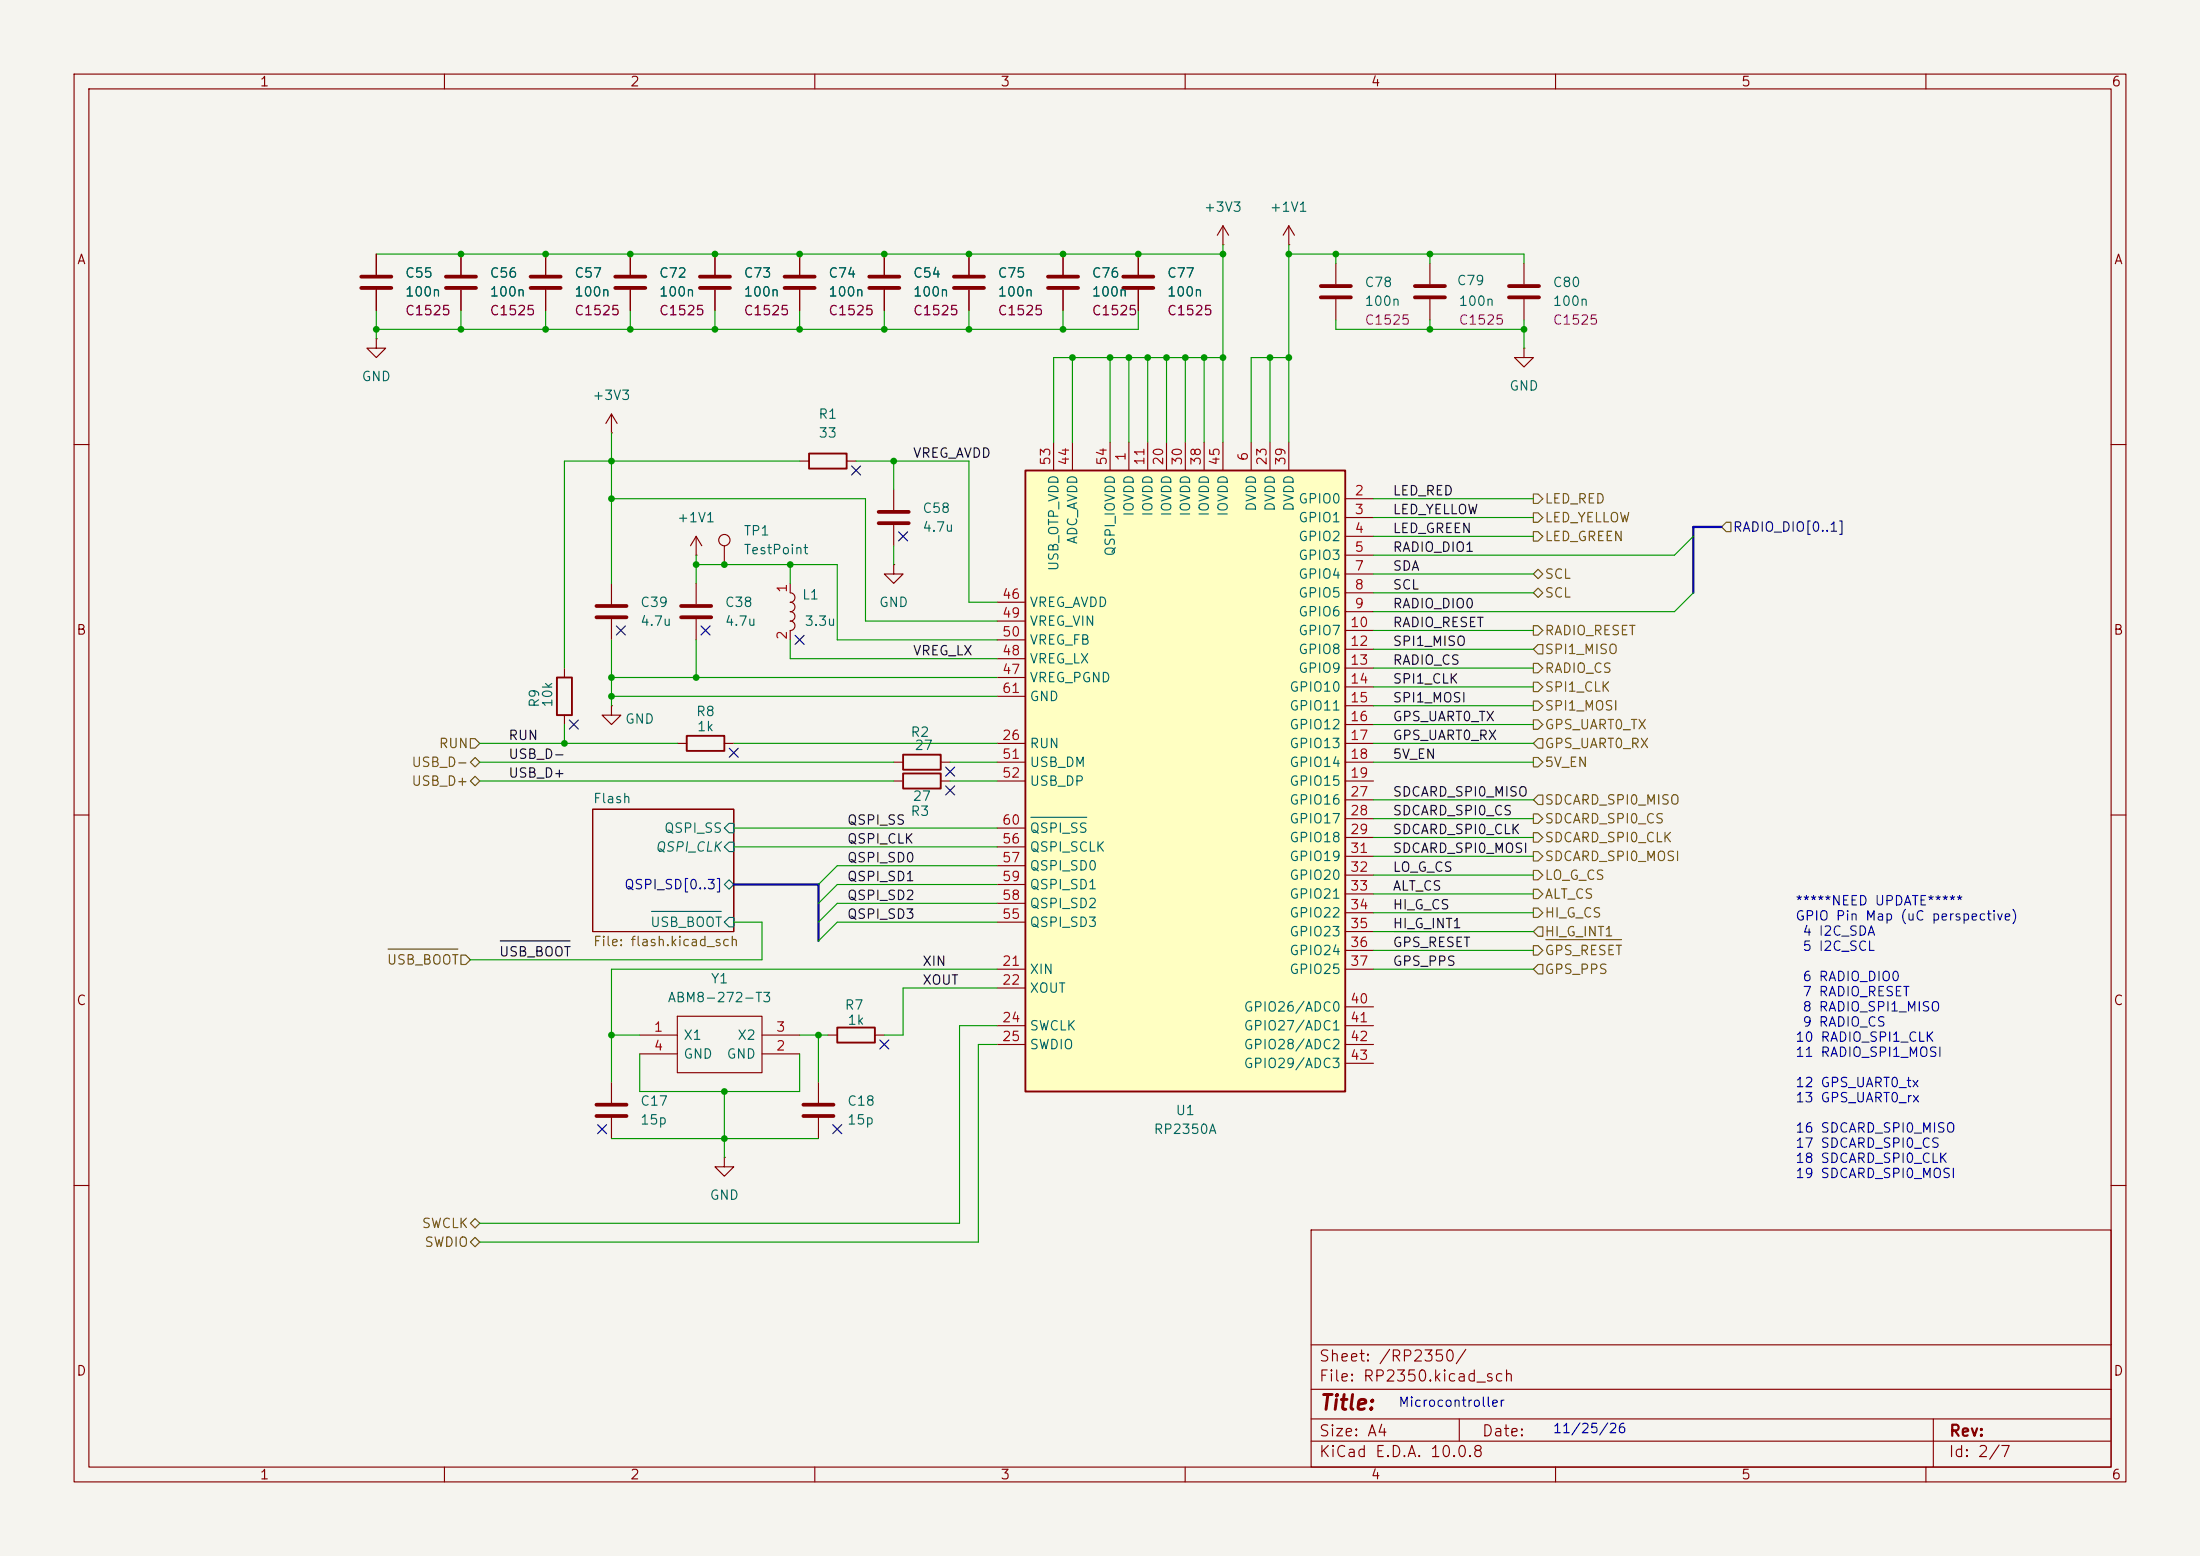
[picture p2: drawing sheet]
<svg xmlns="http://www.w3.org/2000/svg" width="297mm" height="210mm" viewBox="0 0 297 210" stroke-linecap="round" stroke-linejoin="round" font-family="sans-serif">
<path d="M0 0h297v210h-297z" fill="#f5f4ef" stroke="#f5f4ef" stroke-width=".14"/>
<g fill="none" stroke="#840000" stroke-width=".15">
<path d="M10 10h277v190h-277zM12 12h273v186h-273zM60 10v2M110 10v2M160 10v2M210 10v2M260 10v2M10 60h2M285 60h2M10 110h2M80 109.2h19.1v16.5h-19.1zM285 110h2"/>
<path d="M10 160h2M177 166h108v32h-108zM285 160h2M60 198v2M110 198v2M160 198v2M177 194.5h108M177 191.5h108M177 187.5h108M177 181.5h108M197 191.5v3M210 198v2"/>
<path d="M260 198v2M261 191.5v6.5"/>
</g>
<path d="M97.8 119.4l.6-.7 .7 .7-.7 .6zM97.8 114.3l.6-.6h.7v1.2h-.7zM98.4 111.1h.7v1.3h-.7l-.6-.6zM88 123h9.4M98.4 123.8h.7v1.3h-.7l-.6-.6z" fill="none" stroke="#006464" stroke-width=".15"/>
<path d="M138.4 63.5h43.2v83.8h-43.2z" fill="#ffffc2"/>
<path d="M109.2 61.2h5.1v2h-5.1zM138.4 63.5h43.2v83.8h-43.2zM75.2 91.4h2v5.1h-2zM92.7 99.3h5.1v2h-5.1zM121.9 101.9h5.1v2h-5.1zM121.9 104.4h5.1v2h-5.1zM113 138.7h5.1v2h-5.1z" fill="none" stroke="#840000" stroke-width=".25"/>
<g fill="none" stroke="#840000" stroke-width=".15">
<path d="M50.8 34.3v2.8M50.8 39.1v2.8M62.2 34.3v2.8M62.2 39.1v2.8M73.7 34.3v2.8M73.7 39.1v2.8M85.1 34.3v2.8M85.1 39.1v2.8M96.5 34.3v2.8M96.5 39.1v2.8M107.9 34.3v2.8M107.9 39.1v2.8"/>
<path d="M119.4 34.3v2.8M119.4 39.1v2.8M130.8 34.3v2.8M130.8 39.1v2.8M143.5 34.3v2.8M143.5 39.1v2.8M153.7 34.3v2.8M153.7 39.1v2.8M165.1 33h.1M165.1 30.5v2.5M165.1 30.5l-.8 1.3M165.1 30.5l.8 1.3"/>
<path d="M174 33h.1M174 30.5v2.5M174 30.5l-.8 1.3M174 30.5l.8 1.3M180.3 35.6v2.8M193 35.6v2.8M205.7 35.6v2.8M50.8 45.7v1.3h1.3l-1.3 1.3-1.3-1.3h1.3M50.8 45.7h.1M82.5 58.4h.1M82.5 55.9v2.5M82.5 55.9l-.7 1.3"/>
<path d="M82.5 55.9l.8 1.3M142.2 59.7v3.8M144.8 59.7v3.8M149.9 59.7v3.8M152.4 59.7v3.8M154.9 59.7v3.8M157.5 59.7v3.8M160 59.7v3.8M162.6 59.7v3.8M165.1 59.7v3.8M168.9 59.7v3.8M171.4 59.7v3.8"/>
<path d="M174 59.7v3.8M180.3 40.4v2.8M193 40.4v2.8M205.7 47v1.3h1.3l-1.3 1.2-1.2-1.2h1.2M205.7 47h.1M205.7 40.4v2.8M82.5 78.7v2.8M94 74.9h.1M94 72.4l-.8 1.3M94 72.4l.7 1.3M94 72.4v2.5M94 78.7v2.8"/>
<path d="M97.8 73.7v2.5M106.7 78.7v1.3a.64 .64 0 0 1 .6 .6 .64 .64 0 0 1-.6 .7M107.9 62.2h1.3M114.3 62.2h1.3M120.6 76.2v1.3h1.3l-1.3 1.2-1.2-1.2h1.2M120.6 76.2h.1M120.6 66v2.8M120.6 70.9v2.8M181.6 67.3h3.8M181.6 69.9h3.8M181.6 72.4h3.8M181.6 74.9h3.8"/>
<path d="M181.6 77.5h3.8M76.2 90.2v1.2M76.2 96.5v1.3M82.5 95.3v1.2h1.3l-1.3 1.3-1.2-1.3h1.2M82.5 95.3h.1M82.5 83.6v2.8M94 83.6v2.8M106.7 81.3a.64 .64 0 0 1 .6 .6 .64 .64 0 0 1-.6 .7 .64 .64 0 0 1 .6 .6 .64 .64 0 0 1-.6 .6 .64 .64 0 0 1 .6 .7 .64 .64 0 0 1-.6 .6v1.3M134.6 81.3h3.8M134.6 91.4h3.8M134.6 88.9h3.8M134.6 83.8h3.8"/>
<path d="M134.6 86.4h3.8M134.6 94h3.8M181.6 80h3.8M181.6 82.6h3.8M181.6 85.1h3.8M181.6 87.6h3.8M181.6 90.2h3.8M181.6 92.7h3.8M181.6 95.3h3.8M181.6 97.8h3.8M91.4 100.3h1.3M97.8 100.3h1.3"/>
<path d="M120.6 102.9h1.3M120.6 105.4h1.3M127 102.9h1.3M127 105.4h1.3M134.6 100.3h3.8M134.6 102.9h3.8M134.6 105.4h3.8M134.6 114.3h3.8M134.6 116.8h3.8M134.6 119.4h3.8M134.6 111.8h3.8M181.6 100.3h3.8"/>
<path d="M181.6 102.9h3.8M181.6 105.4h3.8M181.6 108h3.8M181.6 110.5h3.8M181.6 113h3.8M181.6 115.6h3.8M181.6 118.1h3.8M86.4 139.7h5M91.4 137.2h11.5v7.6h-11.5zM102.9 139.7h5M111.8 139.7h1.2M118.1 139.7h1.3"/>
<path d="M134.6 130.8h3.8M134.6 133.4h3.8M134.6 138.4h3.8M134.6 124.5h3.8M134.6 121.9h3.8M181.6 130.8h3.8M181.6 138.4h3.8M181.6 120.7h3.8M181.6 123.2h3.8M181.6 125.7h3.8M181.6 128.3h3.8M181.6 135.9h3.8"/>
<path d="M82.5 146.1v2.7M82.5 150.9v2.8M86.4 142.2h5M97.8 156.2v1.3h1.3l-1.3 1.3-1.3-1.3h1.3M97.8 156.2h.1M102.9 142.2h5M110.5 146.1v2.7M110.5 150.9v2.8M134.6 141h3.8M181.6 141h3.8M181.6 143.5h3.8"/>
<circle cx="97.8" cy="72.9" r=".76"/>
</g>
<path d="M139.2 110.3h7.5" fill="none" stroke="#006464" stroke-width=".15"/>
<g fill="none" stroke="#840000" stroke-width=".51">
<path d="M48.8 37.3h4M48.8 38.9h4M60.2 37.3h4.1M60.2 38.9h4.1M71.6 37.3h4.1M71.6 38.9h4.1M83.1 37.3h4M83.1 38.9h4M94.5 37.3h4.1M94.5 38.9h4.1M105.9 37.3h4.1M105.9 38.9h4.1"/>
<path d="M117.3 37.3h4.1M117.3 38.9h4.1M128.8 37.3h4M128.8 38.9h4M141.5 37.3h4M141.5 38.9h4M151.6 37.3h4.1M151.6 38.9h4.1M178.3 38.6h4.1M191 38.6h4.1M203.7 38.6h4.1M178.3 40.1h4.1"/>
<path d="M191 40.1h4.1M203.7 40.1h4.1M118.6 69.1h4.1M118.6 70.6h4.1M80.5 81.8h4.1M80.5 83.3h4.1M91.9 81.8h4.1M91.9 83.3h4.1M80.5 149.1h4.1M80.5 150.6h4.1M108.5 149.1h4M108.5 150.6h4"/>
</g>
<g fill="none" stroke="#725600" stroke-width=".15">
<path d="M207 71.8h.6l.7 .6-.7 .6h-.6zM207 77.5l.6-.7 .7 .7-.7 .6zM207 66.7h.6l.7 .6-.7 .6h-.6zM207 69.2h.6l.7 .7-.7 .6h-.6zM233 70.5h.7v1.3h-.7l-.6-.7zM63.5 99.7h.6l.7 .6-.7 .7h-.6zM207 89.5h.6l.7 .7-.7 .6h-.6zM207 92.1h.6l.7 .6-.7 .6h-.6zM207 94.6h.6l.7 .7-.7 .6h-.6zM207 84.5h.6l.7 .6-.7 .6h-.6zM207 80l.6-.6 .7 .6-.7 .6zM207 97.2h.6l.7 .6-.7 .6h-.6z"/>
<path d="M207.6 87h.7v1.3h-.7l-.6-.7zM207.6 99.7h.7v1.3h-.7l-.6-.7zM63.5 102.9l.6-.7 .7 .7-.7 .6zM63.5 105.4l.6-.6 .7 .6-.7 .6zM207 114.9h.6l.7 .7-.7 .6h-.6zM207 109.9h.6l.7 .6-.7 .6h-.6zM207 112.4h.6l.7 .6-.7 .7h-.6zM207 117.5h.6l.7 .6-.7 .6h-.6zM207 102.2h.6l.7 .7-.7 .6h-.6zM207.6 107.3h.7v1.3h-.7l-.6-.6zM52.4 128.1h9.4M62.2 128.9h.7l.6 .6-.6 .7h-.7z"/>
<path d="M207 127.6h.6l.7 .7-.7 .6h-.6zM207 122.6h.6l.7 .6-.7 .6h-.6zM207 120h.6l.7 .7-.7 .6h-.6zM207.6 130.2h.7v1.2h-.7l-.6-.6zM207.6 125.1h.7v1.3h-.7l-.6-.7zM208.7 126.8h10.2M64.1 164.5l.7 .6-.7 .6-.6-.6zM64.1 167l.7 .6-.7 .7-.6-.7z"/>
</g>
<path d="M67.5 127h9.5M188.2 125.7h10.2" fill="none" stroke="#0f0f0f" stroke-width=".15"/>
<path d="M232.4 71.1h-3.8v8.9M99.1 119.4h11.4v7.6" fill="none" stroke="#000084" stroke-width=".3"/>
<g fill="none" stroke="#009600" stroke-width=".15">
<path d="M50.8 34.3h114.3M165.1 33v26.7M174 34.3h31.7v1.3M174 33v26.7M180.3 34.3v1.3M193 34.3v1.3M50.8 41.9v3.8M62.2 41.9v2.6M73.7 41.9v2.6M82.5 58.4v20.3M85.1 41.9v2.6M96.5 41.9v2.6"/>
<path d="M107.9 41.9v2.6M119.4 41.9v2.6M130.8 41.9v2.6M143.5 41.9v2.6M144.8 48.3v11.4M149.9 48.3v11.4M152.4 48.3v11.4M153.7 41.9v2.6h-102.9M154.9 48.3v11.4M157.5 48.3v11.4M160 48.3v11.4M162.6 48.3v11.4"/>
<path d="M165.1 48.3h-22.9v11.4M171.4 48.3v11.4M174 48.3h-5.1v11.4M180.3 43.2v1.3h25.4M193 43.2v1.3M205.7 43.2v3.8M82.5 67.3h34.3v16.5h17.8M94 74.9v3.8M94 76.2h19v10.2h21.6M106.7 76.2v2.5M107.9 62.2h-31.7v28M115.6 62.2h15.2v19.1h3.8"/>
<path d="M120.6 62.2v3.8M120.6 73.7v2.5M185.4 67.3h21.6M185.4 69.9h21.6M185.4 77.5h21.6M185.4 72.4h21.6M228.6 72.4l-2.5 2.5h-40.7M76.2 97.8v2.5M82.5 86.4v8.9M82.5 91.4h52.1M82.5 94h52.1M94 86.4v5"/>
<path d="M106.7 86.4v2.5h27.9M185.4 80h21.6M185.4 85.1h21.6M185.4 97.8h21.6M185.4 92.7h21.6M185.4 95.3h21.6M185.4 90.2h21.6M185.4 87.6h21.6M228.6 80l-2.5 2.6h-40.7M64.8 105.4h55.8M64.8 102.9h55.8M64.8 100.3h26.6"/>
<path d="M99.1 114.3h35.5M99.1 111.8h35.5M99.1 100.3h35.5M128.3 105.4h6.3M128.3 102.9h6.3M134.6 116.8h-21.6l-2.5 2.6M134.6 119.4h-21.6l-2.5 2.5M185.4 108h21.6M185.4 102.9h21.6M185.4 100.3h21.6M185.4 115.6h21.6M185.4 113h21.6"/>
<path d="M185.4 118.1h21.6M185.4 110.5h21.6M82.5 139.7h3.9M99.1 124.5h3.8v5h-39.4M107.9 139.7h3.9M110.5 139.7v6.4M134.6 130.8h-52.1v15.3M134.6 124.5h-21.6l-2.5 2.5M134.6 133.4h-12.7v6.3h-2.5M134.6 138.4h-5.1v26.7h-64.7M134.6 121.9h-21.6l-2.5 2.6M185.4 130.8h21.6"/>
<path d="M185.4 123.2h21.6M185.4 128.3h21.6M185.4 125.7h21.6M185.4 120.7h21.6M82.5 153.7h28M86.4 142.2v5.1h21.5v-5.1M97.8 147.3v8.9M134.6 141h-2.5v26.6h-67.3"/>
</g>
<g fill="none" stroke="#000084" stroke-width=".15">
<path d="M115 62.9l1.2 1.2M116.2 62.9l-1.2 1.2M121.3 71.8l1.2 1.2M122.5 71.8l-1.2 1.2M76.9 97.2l1.2 1.2M78.1 97.2l-1.2 1.2M83.2 84.5l1.2 1.2M84.4 84.5l-1.2 1.2M94.6 84.5l1.3 1.2M95.9 84.5l-1.3 1.2M107.3 85.8l1.3 1.2M108.6 85.8l-1.3 1.2"/>
<path d="M98.5 101l1.2 1.2M99.7 101l-1.2 1.2M127.7 103.5l1.2 1.2M127.7 106.1l1.2 1.2M128.9 103.5l-1.2 1.2M128.9 106.1l-1.2 1.2M80.7 151.8l1.2 1.2M81.9 151.8l-1.2 1.2M112.4 151.8l1.2 1.2M113.6 151.8l-1.2 1.2M118.8 140.4l1.2 1.2M120 140.4l-1.2 1.2"/>
</g>
<g fill="#009600">
<circle cx="130.8" cy="34.3" r=".46"/>
<circle cx="157.5" cy="48.3" r=".46"/>
<circle cx="154.9" cy="48.3" r=".46"/>
<circle cx="160" cy="48.3" r=".46"/>
<circle cx="149.9" cy="48.3" r=".46"/>
<circle cx="152.4" cy="48.3" r=".46"/>
<circle cx="144.8" cy="48.3" r=".46"/>
<circle cx="153.7" cy="34.3" r=".46"/>
<circle cx="165.1" cy="34.3" r=".46"/>
<circle cx="143.5" cy="34.3" r=".46"/>
<circle cx="143.5" cy="44.5" r=".46"/>
<circle cx="174" cy="34.3" r=".46"/>
<circle cx="174" cy="48.3" r=".46"/>
<circle cx="193" cy="34.3" r=".46"/>
<circle cx="162.6" cy="48.3" r=".46"/>
<circle cx="193" cy="44.5" r=".46"/>
<circle cx="180.3" cy="34.3" r=".46"/>
<circle cx="171.4" cy="48.3" r=".46"/>
<circle cx="165.1" cy="48.3" r=".46"/>
<circle cx="205.7" cy="44.5" r=".46"/>
<circle cx="94" cy="91.4" r=".46"/>
<circle cx="97.8" cy="76.2" r=".46"/>
<circle cx="94" cy="76.2" r=".46"/>
<circle cx="106.7" cy="76.2" r=".46"/>
<circle cx="82.5" cy="67.3" r=".46"/>
<circle cx="120.6" cy="62.2" r=".46"/>
<circle cx="82.5" cy="91.4" r=".46"/>
<circle cx="82.5" cy="94" r=".46"/>
<circle cx="82.5" cy="62.2" r=".46"/>
<circle cx="85.1" cy="44.5" r=".46"/>
<circle cx="62.2" cy="34.3" r=".46"/>
<circle cx="73.7" cy="34.3" r=".46"/>
<circle cx="73.7" cy="44.5" r=".46"/>
<circle cx="107.9" cy="34.3" r=".46"/>
<circle cx="119.4" cy="34.3" r=".46"/>
<circle cx="107.9" cy="44.5" r=".46"/>
<circle cx="85.1" cy="34.3" r=".46"/>
<circle cx="96.5" cy="34.3" r=".46"/>
<circle cx="62.2" cy="44.5" r=".46"/>
<circle cx="50.8" cy="44.5" r=".46"/>
<circle cx="130.8" cy="44.5" r=".46"/>
<circle cx="119.4" cy="44.5" r=".46"/>
<circle cx="96.5" cy="44.5" r=".46"/>
<circle cx="97.8" cy="147.3" r=".46"/>
<circle cx="97.8" cy="153.7" r=".46"/>
<circle cx="110.5" cy="139.7" r=".46"/>
<circle cx="82.5" cy="139.7" r=".46"/>
<circle cx="76.2" cy="100.3" r=".46"/>
</g>
<text font-size="2" fill="#840000" x="178" y="190.8">Title:</text>
<g font-size="1.5" fill="#840000">
<text x="178" y="184.1">Sheet: /RP2350/</text>
<text x="178" y="186.8">File: RP2350.kicad_sch</text>
<text x="178" y="197">KiCad E.D.A. 10.0.8</text>
<text x="178" y="194.2">Size: A4</text>
<text x="200" y="194.2">Date:</text>
<text x="263" y="197">Id: 2/7</text>
<text x="263" y="194.2">Rev:</text>
</g>
<g font-size="1.3" fill="#840000">
<text x="35" y="12">1</text>
<text x="85" y="12">2</text>
<text x="135" y="12">3</text>
<text x="185" y="12">4</text>
<text x="235" y="12">5</text>
<text x="285" y="12">6</text>
<text x="10.3" y="36">A</text>
<text x="285.3" y="36">A</text>
<text x="10.2" y="86">B</text>
<text x="285.2" y="86">B</text>
<text x="10.2" y="136">C</text>
<text x="285.2" y="136">C</text>
<text x="10.2" y="186">D</text>
<text x="285.2" y="186">D</text>
<text x="35" y="200">1</text>
<text x="85" y="200">2</text>
<text x="135" y="200">3</text>
<text x="185" y="200">4</text>
<text x="235" y="200">5</text>
<text x="285" y="200">6</text>
</g>
<g font-size="1.3" fill="#006464">
<text x="162.4" y="28.9">+3V3</text>
<text x="171.3" y="28.9">+1V1</text>
<text x="54.6" y="37.8">C55</text>
<text x="54.6" y="40.3">100n</text>
<text x="66" y="37.8">C56</text>
<text x="66" y="40.3">100n</text>
<text x="77.5" y="37.8">C57</text>
<text x="77.5" y="40.3">100n</text>
<text x="88.9" y="37.8">C72</text>
<text x="88.9" y="40.3">100n</text>
<text x="100.3" y="37.8">C73</text>
<text x="100.3" y="40.3">100n</text>
<text x="111.7" y="37.8">C74</text>
<text x="111.7" y="40.3">100n</text>
<text x="123.2" y="37.8">C54</text>
<text x="123.2" y="40.3">100n</text>
<text x="134.6" y="37.8">C75</text>
<text x="134.6" y="40.3">100n</text>
<text x="147.3" y="37.8">C76</text>
<text x="147.3" y="40.3">100n</text>
<text x="157.5" y="37.8">C77</text>
<text x="157.5" y="40.3">100n</text>
<text x="184.1" y="39.1">C78</text>
<text x="184.1" y="41.6">100n</text>
<text x="196.6" y="38.8">C79</text>
<text x="196.8" y="41.6">100n</text>
<text x="209.5" y="39.1">C80</text>
<text x="209.5" y="41.6">100n</text>
<text x="48.7" y="51.8">GND</text>
<text x="203.7" y="53">GND</text>
<text x="79.9" y="54.3">+3V3</text>
<text x="110.4" y="56.8">R1</text>
<text x="110.4" y="59.4">33</text>
<text x="91.3" y="70.8">+1V1</text>
<text x="124.4" y="69.5">C58</text>
<text x="153.4" y="69.8" transform="rotate(-90 153.4 69.8)">IOVDD</text>
<text x="155.9" y="69.8" transform="rotate(-90 155.9 69.8)">IOVDD</text>
<text x="158.4" y="69.8" transform="rotate(-90 158.4 69.8)">IOVDD</text>
<text x="161" y="69.8" transform="rotate(-90 161 69.8)">IOVDD</text>
<text x="163.5" y="69.8" transform="rotate(-90 163.5 69.8)">IOVDD</text>
<text x="166.1" y="69.8" transform="rotate(-90 166.1 69.8)">IOVDD</text>
<text x="169.9" y="69.1" transform="rotate(-90 169.9 69.1)">DVDD</text>
<text x="172.4" y="69.1" transform="rotate(-90 172.4 69.1)">DVDD</text>
<text x="175" y="69.1" transform="rotate(-90 175 69.1)">DVDD</text>
<text x="175.2" y="68.3">GPIO0</text>
<text x="175.2" y="70.8">GPIO1</text>
<text x="100.3" y="72.6">TP1</text>
<text x="100.3" y="75.1">TestPoint</text>
<text x="124.4" y="72.1">4.7u</text>
<text x="143.2" y="77.2" transform="rotate(-90 143.2 77.2)">USB_OTP_VDD</text>
<text x="145.7" y="73.5" transform="rotate(-90 145.7 73.5)">ADC_AVDD</text>
<text x="150.8" y="75.2" transform="rotate(-90 150.8 75.2)">QSPI_IOVDD</text>
<text x="175.2" y="73.4">GPIO2</text>
<text x="175.2" y="75.9">GPIO3</text>
<text x="86.3" y="82.2">C39</text>
<text x="97.8" y="82.2">C38</text>
<text x="108.2" y="81.2">L1</text>
<text x="118.6" y="82.2">GND</text>
<text x="138.9" y="82.2">VREG_AVDD</text>
<text x="175.2" y="78.4">GPIO4</text>
<text x="175.2" y="81">GPIO5</text>
<text x="175.2" y="83.5">GPIO6</text>
<text x="86.3" y="84.8">4.7u</text>
<text x="97.8" y="84.8">4.7u</text>
<text x="108.5" y="84.8">3.3u</text>
<text x="138.9" y="89.9">VREG_LX</text>
<text x="138.9" y="84.8">VREG_VIN</text>
<text x="138.9" y="87.3">VREG_FB</text>
<text x="175.2" y="86.1">GPIO7</text>
<text x="175.2" y="88.6">GPIO8</text>
<text x="73.1" y="95.6" transform="rotate(-90 73.1 95.6)">R9</text>
<text x="74.9" y="95.6" transform="rotate(-90 74.9 95.6)">10k</text>
<text x="138.9" y="92.4">VREG_PGND</text>
<text x="138.9" y="94.9">GND</text>
<text x="174" y="93.7">GPIO10</text>
<text x="175.2" y="91.1">GPIO9</text>
<text x="84.3" y="98">GND</text>
<text x="93.9" y="97">R8</text>
<text x="94" y="99">1k</text>
<text x="122.8" y="99.8">R2</text>
<text x="123.4" y="101.5">27</text>
<text x="138.9" y="101.3">RUN</text>
<text x="174" y="96.2">GPIO11</text>
<text x="174" y="98.8">GPIO12</text>
<text x="174" y="101.3">GPIO13</text>
<text x="138.9" y="103.8">USB_DM</text>
<text x="138.9" y="106.4">USB_DP</text>
<text x="174" y="103.8">GPIO14</text>
<text x="174" y="106.4">GPIO15</text>
<text x="80" y="108.7">Flash</text>
<text x="89.6" y="112.7">QSPI_SS</text>
<text x="122.8" y="110.4">R3</text>
<text x="123.1" y="108.4">27</text>
<text x="138.9" y="112.7">QSPI_SS</text>
<text x="174" y="108.9">GPIO16</text>
<text x="174" y="111.5">GPIO17</text>
<text x="174" y="114">GPIO18</text>
<text x="88.4" y="115.3">QSPI_CLK</text>
<text x="138.9" y="115.3">QSPI_SCLK</text>
<text x="138.9" y="117.8">QSPI_SD0</text>
<text x="174" y="116.5">GPIO19</text>
<text x="174" y="119.1">GPIO20</text>
<text x="87.7" y="125.4">USB_BOOT</text>
<text x="138.9" y="125.4">QSPI_SD3</text>
<text x="138.9" y="122.9">QSPI_SD2</text>
<text x="138.9" y="120.3">QSPI_SD1</text>
<text x="174" y="121.6">GPIO21</text>
<text x="174" y="124.2">GPIO22</text>
<text x="138.9" y="131.8">XIN</text>
<text x="174" y="126.7">GPIO23</text>
<text x="174" y="129.2">GPIO24</text>
<text x="174" y="131.8">GPIO25</text>
<text x="90" y="135.6">ABM8-272-T3</text>
<text x="95.9" y="133">Y1</text>
<text x="113.9" y="136.6">R7</text>
<text x="138.9" y="134.3">XOUT</text>
<text x="167.8" y="136.9">GPIO26/ADC0</text>
<text x="92.2" y="140.7">X1</text>
<text x="92.2" y="143.2">GND</text>
<text x="98" y="143.2">GND</text>
<text x="99.5" y="140.7">X2</text>
<text x="114.3" y="138.6">1k</text>
<text x="138.9" y="139.4">SWCLK</text>
<text x="138.9" y="141.9">SWDIO</text>
<text x="167.8" y="139.4">GPIO27/ADC1</text>
<text x="167.8" y="141.9">GPIO28/ADC2</text>
<text x="86.3" y="149.6">C17</text>
<text x="114.3" y="149.6">C18</text>
<text x="167.8" y="144.5">GPIO29/ADC3</text>
<text x="86.3" y="152.1">15p</text>
<text x="114.3" y="152.1">15p</text>
<text x="155.7" y="153.4">RP2350A</text>
<text x="158.6" y="150.8">U1</text>
<text x="95.7" y="162.3">GND</text>
</g>
<g font-size="1.3" fill="#840084">
<text x="54.6" y="42.9">C1525</text>
<text x="66" y="42.9">C1525</text>
<text x="77.5" y="42.9">C1525</text>
<text x="88.9" y="42.9">C1525</text>
<text x="100.3" y="42.9">C1525</text>
<text x="111.7" y="42.9">C1525</text>
<text x="123.2" y="42.9">C1525</text>
<text x="134.6" y="42.9">C1525</text>
<text x="147.3" y="42.9">C1525</text>
<text x="157.5" y="42.9">C1525</text>
<text x="184.1" y="44.1">C1525</text>
<text x="196.8" y="44.1">C1525</text>
<text x="209.5" y="44.1">C1525</text>
</g>
<g font-size="1.3" fill="#0f0f0f">
<text x="123.2" y="62.1">VREG_AVDD</text>
<text x="187.9" y="67.2">LED_RED</text>
<text x="187.9" y="69.7">LED_YELLOW</text>
<text x="187.9" y="74.8">RADIO_DIO1</text>
<text x="187.9" y="77.3">SDA</text>
<text x="187.9" y="72.3">LED_GREEN</text>
<text x="187.9" y="79.9">SCL</text>
<text x="187.9" y="82.4">RADIO_DIO0</text>
<text x="123.2" y="88.8">VREG_LX</text>
<text x="187.9" y="87.5">SPI1_MISO</text>
<text x="187.9" y="85">RADIO_RESET</text>
<text x="187.9" y="92.6">SPI1_CLK</text>
<text x="187.9" y="90">RADIO_CS</text>
<text x="187.9" y="95.1">SPI1_MOSI</text>
<text x="68.6" y="100.2">RUN</text>
<text x="187.9" y="97.7">GPS_UART0_TX</text>
<text x="187.9" y="100.2">GPS_UART0_RX</text>
<text x="68.6" y="105.3">USB_D+</text>
<text x="68.6" y="102.7">USB_D-</text>
<text x="187.9" y="102.7">5V_EN</text>
<text x="187.9" y="107.8">SDCARD_SPI0_MISO</text>
<text x="114.3" y="111.6">QSPI_SS</text>
<text x="187.9" y="110.4">SDCARD_SPI0_CS</text>
<text x="187.9" y="112.9">SDCARD_SPI0_CLK</text>
<text x="114.3" y="116.7">QSPI_SD0</text>
<text x="114.3" y="119.3">QSPI_SD1</text>
<text x="114.3" y="114.2">QSPI_CLK</text>
<text x="187.9" y="115.4">SDCARD_SPI0_MOSI</text>
<text x="187.9" y="118">LO_G_CS</text>
<text x="114.3" y="124.3">QSPI_SD3</text>
<text x="114.3" y="121.8">QSPI_SD2</text>
<text x="187.9" y="125.6">HI_G_INT1</text>
<text x="187.9" y="123.1">HI_G_CS</text>
<text x="187.9" y="120.5">ALT_CS</text>
<text x="67.3" y="129.4">USB_BOOT</text>
<text x="124.4" y="130.7">XIN</text>
<text x="187.9" y="130.7">GPS_PPS</text>
<text x="187.9" y="128.1">GPS_RESET</text>
<text x="124.4" y="133.2">XOUT</text>
</g>
<g font-size="1.3" fill="#a90000">
<text x="142.1" y="62.9" transform="rotate(-90 142.1 62.9)">53</text>
<text x="144.6" y="62.9" transform="rotate(-90 144.6 62.9)">44</text>
<text x="149.7" y="62.9" transform="rotate(-90 149.7 62.9)">54</text>
<text x="152.3" y="62.3" transform="rotate(-90 152.3 62.3)">1</text>
<text x="154.8" y="62.9" transform="rotate(-90 154.8 62.9)">11</text>
<text x="157.3" y="62.9" transform="rotate(-90 157.3 62.9)">20</text>
<text x="159.9" y="62.9" transform="rotate(-90 159.9 62.9)">30</text>
<text x="162.4" y="62.9" transform="rotate(-90 162.4 62.9)">38</text>
<text x="165" y="62.9" transform="rotate(-90 165 62.9)">45</text>
<text x="168.8" y="62.3" transform="rotate(-90 168.8 62.3)">6</text>
<text x="171.3" y="62.9" transform="rotate(-90 171.3 62.9)">23</text>
<text x="173.9" y="62.9" transform="rotate(-90 173.9 62.9)">39</text>
<text x="182.8" y="67.2">2</text>
<text x="182.8" y="69.7">3</text>
<text x="182.8" y="72.3">4</text>
<text x="182.8" y="74.8">5</text>
<text x="182.8" y="77.3">7</text>
<text x="106.5" y="80.1" transform="rotate(-90 106.5 80.1)">1</text>
<text x="135.2" y="81.1">46</text>
<text x="135.2" y="83.7">49</text>
<text x="182.8" y="79.9">8</text>
<text x="182.8" y="82.4">9</text>
<text x="106.5" y="86.5" transform="rotate(-90 106.5 86.5)">2</text>
<text x="135.2" y="88.8">48</text>
<text x="135.2" y="86.2">50</text>
<text x="182.2" y="85">10</text>
<text x="182.2" y="87.5">12</text>
<text x="135.2" y="91.3">47</text>
<text x="135.2" y="93.8">61</text>
<text x="182.2" y="90">13</text>
<text x="182.2" y="92.6">14</text>
<text x="182.2" y="95.1">15</text>
<text x="135.2" y="100.2">26</text>
<text x="182.2" y="97.7">16</text>
<text x="182.2" y="100.2">17</text>
<text x="135.2" y="102.7">51</text>
<text x="135.2" y="105.3">52</text>
<text x="182.2" y="102.7">18</text>
<text x="182.2" y="105.3">19</text>
<text x="182.2" y="107.8">27</text>
<text x="135.2" y="111.6">60</text>
<text x="182.2" y="110.4">28</text>
<text x="182.2" y="112.9">29</text>
<text x="135.2" y="114.2">56</text>
<text x="135.2" y="116.7">57</text>
<text x="135.2" y="119.2">59</text>
<text x="182.2" y="115.4">31</text>
<text x="182.2" y="118">32</text>
<text x="135.2" y="124.3">55</text>
<text x="135.2" y="121.8">58</text>
<text x="182.2" y="120.5">33</text>
<text x="182.2" y="123.1">34</text>
<text x="182.2" y="125.6">35</text>
<text x="135.2" y="130.7">21</text>
<text x="182.2" y="128.1">36</text>
<text x="182.2" y="130.7">37</text>
<text x="135.2" y="133.2">22</text>
<text x="182.2" y="135.8">40</text>
<text x="88.2" y="139.6">1</text>
<text x="88.2" y="142.1">4</text>
<text x="104.7" y="142.1">2</text>
<text x="104.7" y="139.6">3</text>
<text x="135.2" y="138.3">24</text>
<text x="135.2" y="140.8">25</text>
<text x="182.2" y="138.3">41</text>
<text x="182.2" y="140.8">42</text>
<text x="182.2" y="143.4">43</text>
</g>
<g font-size="1.3" fill="#725600">
<text x="208.4" y="68.3">LED_RED</text>
<text x="208.4" y="70.8">LED_YELLOW</text>
<text x="208.4" y="73.4">LED_GREEN</text>
<text x="208.4" y="78.4">SCL</text>
<text x="208.4" y="81">SCL</text>
<text x="208.4" y="88.6">SPI1_MISO</text>
<text x="208.4" y="86.1">RADIO_RESET</text>
<text x="208.4" y="91.1">RADIO_CS</text>
<text x="208.4" y="93.7">SPI1_CLK</text>
<text x="59.2" y="101.3">RUN</text>
<text x="208.4" y="96.2">SPI1_MOSI</text>
<text x="208.4" y="98.8">GPS_UART0_TX</text>
<text x="208.4" y="101.3">GPS_UART0_RX</text>
<text x="55.5" y="103.8">USB_D-</text>
<text x="55.5" y="106.4">USB_D+</text>
<text x="208.4" y="103.8">5V_EN</text>
<text x="208.4" y="111.5">SDCARD_SPI0_CS</text>
<text x="208.4" y="114">SDCARD_SPI0_CLK</text>
<text x="208.4" y="108.9">SDCARD_SPI0_MISO</text>
<text x="208.4" y="116.5">SDCARD_SPI0_MOSI</text>
<text x="208.4" y="119.1">LO_G_CS</text>
<text x="208.4" y="124.2">HI_G_CS</text>
<text x="208.4" y="121.6">ALT_CS</text>
<text x="52.1" y="130.5">USB_BOOT</text>
<text x="80" y="128">File: flash.kicad_sch</text>
<text x="208.4" y="129.2">GPS_RESET</text>
<text x="208.4" y="131.8">GPS_PPS</text>
<text x="208.4" y="126.7">HI_G_INT1</text>
<text x="56.9" y="166.1">SWCLK</text>
<text x="57.2" y="168.6">SWDIO</text>
</g>
<g font-size="1.3" fill="#000084">
<text x="233.8" y="72.1">RADIO_DIO[0..1]</text>
<text x="84.2" y="120.3">QSPI_SD[0..3]</text>
</g>
<g font-size="1.3" fill="#0000c2">
<text x="242.3" y="122.5">*****NEED UPDATE*****</text>
<text x="242.3" y="124.6">GPIO Pin Map (uC perspective)</text>
<text x="243.3" y="126.6">4 I2C_SDA</text>
<text x="243.3" y="128.7">5 I2C_SCL</text>
<text x="243.3" y="132.7">6 RADIO_DIO0</text>
<text x="243.3" y="134.8">7 RADIO_RESET</text>
<text x="243.3" y="136.8">8 RADIO_SPI1_MISO</text>
<text x="242.3" y="140.9">10 RADIO_SPI1_CLK</text>
<text x="242.3" y="143">11 RADIO_SPI1_MOSI</text>
<text x="243.3" y="138.9">9 RADIO_CS</text>
<text x="242.3" y="147.1">12 GPS_UART0_tx</text>
<text x="242.3" y="149.1">13 GPS_UART0_rx</text>
<text x="242.3" y="153.2">16 SDCARD_SPI0_MISO</text>
<text x="242.3" y="155.2">17 SDCARD_SPI0_CS</text>
<text x="242.3" y="157.3">18 SDCARD_SPI0_CLK</text>
<text x="242.3" y="159.3">19 SDCARD_SPI0_MOSI</text>
<text x="188.7" y="190.2">Microcontroller</text>
<text x="209.5" y="193.8">11/25/26</text>
</g>
</svg>
